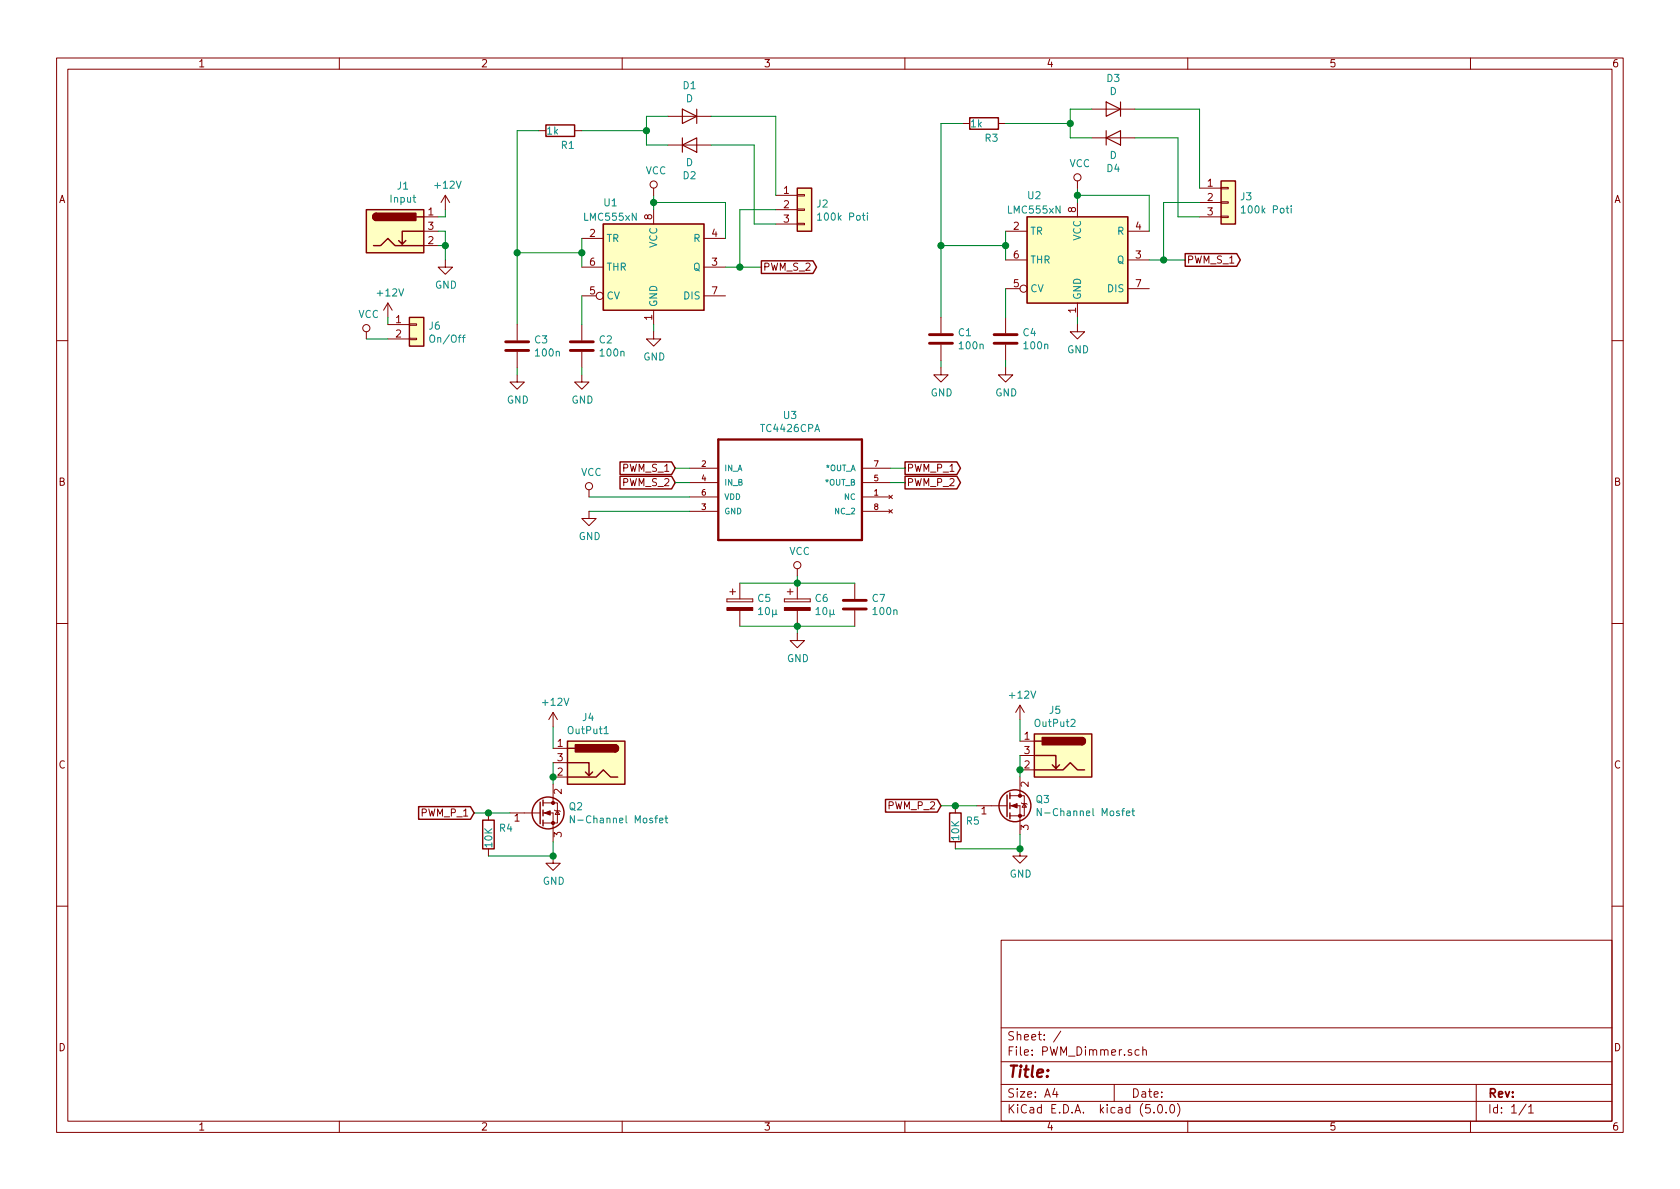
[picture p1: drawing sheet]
<svg xmlns="http://www.w3.org/2000/svg" width="297mm" height="210mm" viewBox="0 0 297 210" stroke-linecap="round" stroke-linejoin="round" font-family="sans-serif">
<g fill="none" stroke="#840000" stroke-width=".18">
<path d="M10 10.3h277v189.9h-277zM12 12.2h273v186.1h-273zM60 10.3v1.9M110 10.3v1.9M160 10.3v1.9M193 19.3h7.7M210 10.3v1.9M260 10.3v1.9M74.9 38.3h2.6M78.7 34.5l-.7 1.3M78.7 34.5v2.6M78.7 34.5l.8 1.3"/>
<path d="M95.2 23.1h1.3M101.6 23.1h1.3M115.6 33.3v1.2M115.6 37.1v2.5M118.1 25.6h7.6M118.1 20.6h7.6M137.2 34.5h3.8M137.2 37.1h3.8M137.2 39.6h3.8M141 39.5h1.2v.2h-1.2zM141 37h1.2v.2h-1.2zM141 34.4h1.2v.3h-1.2z"/>
<path d="M170.2 21.8h1.2M176.5 21.8h1.3M190.5 32v1.3M190.5 35.8v2.5M193 24.4h7.7M212.1 38.3h3.8M212.1 33.3h3.8M212.1 35.8h3.8M215.9 38.2h1.3v.3h-1.3zM215.9 35.7h1.3v.2h-1.3zM215.9 33.1h1.3v.3h-1.3zM64.8 58.7v1.2"/>
<path d="M68.6 53.6l-.8 1.3M68.6 53.6v2.5M68.6 53.6l.7 1.3M68.6 57.4h3.8M68.6 59.9h3.8M72.4 59.8h1.3v.3h-1.3zM72.4 57.3h1.3v.2h-1.3zM74.9 43.4h2.6M74.9 40.9h2.6M78.7 46v1.2h1.3l-1.3 1.3-1.2-1.3h1.2M91.4 57.4v2.8M102.9 42.2h3.8"/>
<path d="M102.9 52.3h2.5M102.9 47.2h3.8M102.9 57.4v2.8M115.6 58.7v1.2h1.2l-1.2 1.3-1.3-1.3h1.3M115.6 54.9v2.5M124.5 42.2h3.8M124.5 52.3h3.8M124.5 47.2h3.8M166.4 56.1v2.8M177.8 40.9h3.8M177.8 51h2.5M177.8 46h3.8"/>
<path d="M177.8 56.1v2.8M190.5 57.4v1.3h1.3l-1.3 1.2-1.3-1.2h1.3M190.5 53.6v2.5M199.4 40.9h3.8M199.4 51h3.8M199.4 46h3.8M10 60.2h2M91.4 66.3v1.3h1.3l-1.3 1.2-1.2-1.2h1.2M91.4 62.2v2.8M102.9 66.3v1.3h1.2l-1.2 1.2-1.3-1.2h1.3M102.9 62.2v2.8M166.4 65v1.3h1.2l-1.2 1.3-1.3-1.3h1.3"/>
<path d="M166.4 61v2.7M177.8 65v1.3h1.3l-1.3 1.3-1.3-1.3h1.3M177.8 61v2.7M285 60.2h2M104.1 90.4v1.3h1.3l-1.3 1.3-1.2-1.3h1.2M104.1 86.6v1.3M121.9 82.8h5.1M121.9 85.3h5.1M121.9 87.9h5.1M121.9 90.4h5.1M152.4 82.8h5.1M152.4 85.3h5.1"/>
<path d="M152.4 87.9h5.1M152.4 90.4h5.1M157.2 90.1l.6 .6M157.2 87.6l.6 .6M157.8 90.1l-.6 .6M157.8 87.6l-.6 .6M10 110.3h2M128.5 105.9v.5zM128.5 106.4h4.6zM128.5 105.9h4.6zM129 104.6h1M129.5 104.1v1.1"/>
<path d="M130.8 103.1v2.8M130.8 107.9v2.8M133.1 105.9v.5zM138.7 105.9v.5zM138.7 106.4h4.6zM138.7 105.9h4.6zM139.2 104.6h1M139.7 104.1v1.1M141 112v1.3h1.2l-1.2 1.2-1.3-1.2h1.3M141 100.6v1.2M141 103.1v2.8M141 107.9v2.8"/>
<path d="M143.3 105.9v.5zM151.1 103.1v2.8M151.1 107.9v2.8M285 110.3h2M97.8 132.3h2.5M97.8 137.4h2.5M97.8 134.9h2.5M97.8 126v2.5M97.8 138.7v3.3M97.8 126l-.8 1.2M97.8 126l.8 1.2M180.3 131.1h2.6"/>
<path d="M180.3 136.1h2.6M180.3 133.6h2.6M180.3 124.7v2.5M180.3 137.4v3.3M180.3 124.7l-.7 1.3M180.3 124.7l.8 1.3M86.4 143.8v1.2M86.4 150.1v1.3M90.2 143.8h5.3M96 143.8h1.8v5M96 142h1.8M97.8 142h.8v3.5h-2.6"/>
<path d="M97.8 151.4v1.2h1.3l-1.3 1.3-1.3-1.3h1.3M98 143.3l.2 .1h.7l.2 .1M98.6 143.4l.3 .6h-.7zM168.9 142.5v1.3M168.9 148.8v1.3M172.7 142.5h5.4M178.6 142.5h1.7v5.1M178.6 140.7h1.7M180.3 140.7h.8v3.6h-2.5M180.3 150.1v1.3h1.3l-1.3 1.2-1.2-1.2h1.2M180.6 142l.1 .1h.8l.1 .1M181.1 142.1l.4 .6h-.8z"/>
<path d="M10 160.2h2M177 166.3h108v32h-108zM285 160.2h2M60 198.3v1.9M110 198.3v1.9M160 198.3v1.9M177 194.8h108M177 191.8h108M177 187.8h108M177 181.8h108M186.5 192.5l-.4 1h1M186.8 193v1"/>
<path d="M187.6 182.3l-1.3 2M197 191.8v3M201.4 185.7l-.4-.1-.3 .3 .1 .6 .2 .1 .4-.1M202.1 185.7a.37 .37 0 0 1 .6 .1v.8M202.1 185.1v1.5M204 196.7v.1M204.8 195.5l.4-.2a.94 .94 0 0 1 0 1.5 .79 .79 0 0 1-.4-1.3zM206.2 196.7v.1M207 195.4l.3-.1a.94 .94 0 0 1 0 1.5 .82 .82 0 0 1-.3-1.4zM208.2 195.1a1.71 1.71 0 0 1 0 2.3M210 198.3v1.9M260 198.3v1.9"/>
<path d="M261 191.8v6.5M269.8 195.2l-1.2 2M270.3 195.8l.4-.5v1.5M270.3 196.8h.8"/>
<circle cx="115.6" cy="32.6" r=".63"/>
<circle cx="190.5" cy="31.4" r=".63"/>
<circle cx="64.8" cy="58" r=".63"/>
<circle cx="106" cy="52.3" r=".63"/>
<circle cx="181" cy="51" r=".63"/>
<circle cx="104.1" cy="86" r=".63"/>
<circle cx="141" cy="99.9" r=".63"/>
</g>
<g fill="#ffffc2" stroke="#ffffc2" stroke-width=".18">
<path d="M64.8 37.1h10.1v7.6h-10.1z"/>
<path d="M106.7 39.6h17.8v15.3h-17.8z"/>
<path d="M100.3 131.1h10.2v7.6h-10.2z"/>
<path d="M141 33.3h2.5v7.6h-2.5z"/>
<path d="M181.6 38.3h17.8v15.3h-17.8z"/>
<path d="M215.9 32h2.5v7.6h-2.5z"/>
<path d="M182.9 129.8h10.1v7.6h-10.1z"/>
<path d="M72.4 56.1h2.5v5.1h-2.5z"/>
</g>
<g fill="none" stroke="#840000" stroke-width=".25">
<path d="M64.8 37.1h10.1v7.6h-10.1zM66.5 37.7a.63 .63 0 0 0-.6 .6 .63 .63 0 0 0 .6 .7M73.7 38.3h1.2M96.5 22.1h5.1v2h-5.1zM106.7 39.6h17.8v15.3h-17.8zM141 33.3h2.5v7.6h-2.5zM171.4 20.8h5.1v2.1h-5.1zM181.6 38.3h17.8v15.3h-17.8zM215.9 32h2.5v7.6h-2.5zM66 43.4h1.3l1.3-1.2 1.2 1.2h5.1M71.8 42.5l-.7 .7M72.4 56.1h2.5v5.1h-2.5z"/>
<path d="M74.9 40.9h-3.8v2.3l-.6-.7M134.6 46.1h9.1l.7 1.1-.7 1.2h-9.1zM209.5 44.9h9.2l.6 1.1-.6 1.1h-9.2zM109.6 81.7h9.1l.7 1.1-.7 1.1h-9.1zM109.6 84.2h9.1l.7 1.1-.7 1.2h-9.1zM160 81.7h9.2l.6 1.1-.6 1.1h-9.2zM160 84.2h9.2l.6 1.1-.6 1.2h-9.2zM100.3 131.1h10.2v7.6h-10.2zM100.3 134.9h3.8v2.3l.7-.7M100.3 137.4h5.1l1.3-1.3 1.2 1.3h1.3M100.3 132.3h1.3M103.5 136.5l.6 .7"/>
<path d="M108.7 131.7a.63 .63 0 0 1 .6 .6 .63 .63 0 0 1-.6 .7M182.9 129.8h10.1v7.6h-10.1zM182.9 133.6h3.8v2.3l.6-.7M182.9 136.1h5.1l1.2-1.2 1.3 1.2h1.3M182.9 131.1h1.2M186.1 135.2l.6 .7M191.3 130.4a.63 .63 0 0 1 .6 .7 .63 .63 0 0 1-.6 .6M74 142.6h9.2l.6 1.2-.6 1.1h-9.2zM85.3 145h2.1v5.1h-2.1zM95.5 141.9v3.8M96 141.5v1M96 143.3v1"/>
<path d="M96 145v1M156.6 141.4h9.1l.7 1.1-.7 1.1h-9.1zM167.9 143.8h2v5h-2zM178.1 140.6v3.8M178.6 140.2v1M178.6 142v1M178.6 143.8v1"/>
<circle cx="96.9" cy="143.8" r="2.82"/>
<circle cx="179.5" cy="142.5" r="2.82"/>
</g>
<g fill="#840000" stroke="#840000" stroke-width=".25">
<path d="M66.1 37.9l.4-.2v1.3a.64 .64 0 0 1-.6-.4 .64 .64 0 0 1 .2-.7z"/>
<path d="M66.5 37.7h7v1.3h-7z"/>
<path d="M108.7 131.7a.63 .63 0 0 1 .6 .6 .63 .63 0 0 1-.6 .7z"/>
<path d="M101.7 131.7h7v1.3h-7z"/>
<path d="M191.3 130.4a.63 .63 0 0 1 .6 .7 .63 .63 0 0 1-.6 .6z"/>
<path d="M184.3 130.4h7v1.3h-7z"/>
</g>
<g fill="none" stroke="#008484" stroke-width=".18">
<path d="M144.6 38l.3-.3v1.2M144.6 38.9h.7M153.4 37.7v.1M153.4 38.1v.8M219.5 36.7l.3-.3v1.3M219.5 37.7h.7M228.3 36.4v.1M228.3 36.8v.9M81.7 59.7h.5M82.2 59.3l-.3 .1v1.1M106.8 129.7h.7M101.5 144.2v1.3l-.7-1.3v1.3"/>
<path d="M116.6 145.1l.6-.1v-.3h-.4l-.2 .2 .1 .6h.5M117.6 144.7h.5M117.8 144.2v1.1l.3 .2M184.1 143v1.2l-.7-1.2v1.2M199.2 143.8l.6-.1-.1-.2-.4-.1-.1 .2v.6h.5M200.1 143.4h.5M200.3 143v1.1l.3 .1"/>
</g>
<path d="M127 77.7h25.4v17.8h-25.4z" fill="none" stroke="#840000" stroke-width=".41"/>
<g fill="#840000" stroke="#840000" stroke-width=".18">
<path d="M96.3 143.8l1-.4v.7z"/>
<path d="M138.7 107.4h4.6v.5h-4.6z"/>
<path d="M128.5 107.4h4.6v.5h-4.6z"/>
<path d="M178.8 142.5l1-.4v.8z"/>
<circle cx="97.8" cy="145.5" r=".28"/>
<circle cx="97.8" cy="142" r=".28"/>
<circle cx="180.3" cy="144.3" r=".28"/>
<circle cx="180.3" cy="140.7" r=".28"/>
</g>
<g fill="none" stroke="#008400" stroke-width=".18">
<path d="M193 19.3h-3.8v5.1h3.8M200.7 19.3h11.4v14M78.7 37.1v1.2h-1.2M95.2 23.1h-3.8v34.3M102.9 23.1h11.4M115.6 34.5v2.6M115.6 35.8h12.7v6.4M118.1 20.6h-3.8v5h3.8M125.7 25.6h7.6v14h3.9M125.7 20.6h11.5v13.9M137.2 37.1h-6.4v10.1M170.2 21.8h-3.8v34.3"/>
<path d="M177.8 21.8h11.4M190.5 33.3v2.5M190.5 34.5h12.7v6.4M200.7 24.4h7.6v13.9h3.8M212.1 35.8h-6.4v10.2M64.8 59.9h3.8M68.6 56.1v1.3M77.5 40.9h1.2v5.1M77.5 43.4h1.2M91.4 44.7h11.5M102.9 42.2v5M102.9 52.3v5.1"/>
<path d="M115.6 57.4v1.3M128.3 47.2h6.3M166.4 43.4h11.4M177.8 40.9v5.1M177.8 51v5.1M190.5 56.1v1.3M203.2 46h6.3M91.4 65v1.3M102.9 65v1.3M166.4 63.7v1.3M177.8 63.7v1.3M104.1 87.9h17.8"/>
<path d="M104.1 90.4h17.8M119.4 82.8h2.5M119.4 85.3h2.5M157.5 82.8h2.5M157.5 85.3h2.5M130.8 110.7h20.3M130.8 103.1h20.3M141 101.8v1.3M141 110.7v1.3M97.8 128.5v3.8M97.8 134.9v3.8M180.3 127.2v3.9"/>
<path d="M180.3 133.6v3.8M83.8 143.8h6.4M97.8 148.8v2.6h-11.4M166.4 142.5h6.3M180.3 147.6v2.5h-11.4"/>
</g>
<path d="M164.3 59.2h4.1M175.8 59.2h4M89.4 62h4.1M89.4 60.4h4.1M100.8 62h4.1M100.8 60.4h4.1M164.3 60.7h4.1M175.8 60.7h4M149.1 107.7h4.1M149.1 106.2h4.1" fill="none" stroke="#840000" stroke-width=".51"/>
<g fill="#008400" stroke="#008400" stroke-width=".25">
<circle cx="102.9" cy="44.7" r=".51"/>
<circle cx="115.6" cy="35.8" r=".51"/>
<circle cx="130.8" cy="47.2" r=".51"/>
<circle cx="91.4" cy="44.7" r=".51"/>
<circle cx="114.3" cy="23.1" r=".51"/>
<circle cx="177.8" cy="43.4" r=".51"/>
<circle cx="190.5" cy="34.5" r=".51"/>
<circle cx="205.7" cy="46" r=".51"/>
<circle cx="166.4" cy="43.4" r=".51"/>
<circle cx="189.2" cy="21.8" r=".51"/>
<circle cx="141" cy="110.7" r=".51"/>
<circle cx="141" cy="103.1" r=".51"/>
<circle cx="86.4" cy="143.8" r=".51"/>
<circle cx="180.3" cy="150.1" r=".51"/>
<circle cx="168.9" cy="142.5" r=".51"/>
<circle cx="180.3" cy="136.1" r=".51"/>
<circle cx="97.8" cy="137.4" r=".51"/>
<circle cx="97.8" cy="151.4" r=".51"/>
<circle cx="78.7" cy="43.4" r=".51"/>
</g>
<path d="M120.6 19.3l2.6 1.3-2.6 1.2zM123.2 19.3v2.5M195.6 18l2.5 1.3-2.5 1.3zM198.1 18v2.6M120.6 25.6l2.6-1.2v2.5zM120.6 24.4v2.5M195.6 24.4l2.5-1.3v2.5zM195.6 23.1v2.5" fill="none" stroke="#840000" stroke-width=".2"/>
<text font-size="2.8" fill="#840000" x="178" y="190.5">Title:</text>
<g font-size="2.1" fill="#840000">
<text x="178" y="184">Sheet: /</text>
<text x="178" y="186.7">File: PWM_Dimmer.sch</text>
<text x="178" y="196.9">KiCad E.D.A. kicad (5.0.0)</text>
<text x="178" y="194.1">Size: A4</text>
<text x="200" y="194.1">Date:</text>
<text x="263" y="194.1">Rev:</text>
<text x="263" y="196.9">Id: 1/1</text>
</g>
<g font-size="1.8" fill="#840000">
<text x="35" y="11.9">1</text>
<text x="85" y="11.9">2</text>
<text x="135" y="11.9">3</text>
<text x="185" y="11.9">4</text>
<text x="235" y="11.9">5</text>
<text x="285" y="11.9">6</text>
<text x="10.4" y="35.9">A</text>
<text x="138.6" y="34.3">1</text>
<text x="213.5" y="33">1</text>
<text x="213.5" y="35.6">2</text>
<text x="285.4" y="35.9">A</text>
<text x="75.7" y="38.1">1</text>
<text x="75.7" y="40.6">3</text>
<text x="104.3" y="41.9">2</text>
<text x="115.3" y="38.8" transform="rotate(-90 115.3 38.8)">8</text>
<text x="125.9" y="41.9">4</text>
<text x="138.6" y="36.8">2</text>
<text x="138.6" y="39.4">3</text>
<text x="179.2" y="40.6">2</text>
<text x="190.2" y="37.6" transform="rotate(-90 190.2 37.6)">8</text>
<text x="200.8" y="40.6">4</text>
<text x="213.5" y="38.1">3</text>
<text x="75.7" y="43.2">2</text>
<text x="104.3" y="47">6</text>
<text x="125.9" y="47">3</text>
<text x="134.9" y="47.9">PWM_S_2</text>
<text x="179.2" y="45.7">6</text>
<text x="200.8" y="45.7">3</text>
<text x="209.8" y="46.6">PWM_S_1</text>
<text x="104.3" y="52.1">5</text>
<text x="125.9" y="52.1">7</text>
<text x="179.2" y="50.8">5</text>
<text x="200.8" y="50.8">7</text>
<text x="70" y="57.1">1</text>
<text x="70" y="59.7">2</text>
<text x="115.3" y="56.6" transform="rotate(-90 115.3 56.6)">1</text>
<text x="190.2" y="55.3" transform="rotate(-90 190.2 55.3)">1</text>
<text x="110.1" y="83.4">PWM_S_1</text>
<text x="160.3" y="83.4">PWM_P_1</text>
<text x="10.4" y="85.9">B</text>
<text x="110.1" y="86">PWM_S_2</text>
<text x="160.3" y="86">PWM_P_2</text>
<text x="285.4" y="85.9">B</text>
<text x="181.1" y="130.8">1</text>
<text x="10.4" y="135.9">C</text>
<text x="98.6" y="132.1">1</text>
<text x="98.6" y="137.2">2</text>
<text x="98.6" y="134.6">3</text>
<text x="181.1" y="135.9">2</text>
<text x="181.1" y="133.3">3</text>
<text x="285.4" y="135.9">C</text>
<text x="99.3" y="140.4" transform="rotate(-90 99.3 140.4)">2</text>
<text x="157.1" y="143.1">PWM_P_2</text>
<text x="181.9" y="139.2" transform="rotate(-90 181.9 139.2)">2</text>
<text x="74.6" y="144.4">PWM_P_1</text>
<text x="91" y="145.3">1</text>
<text x="99.3" y="148.1" transform="rotate(-90 99.3 148.1)">3</text>
<text x="173.5" y="144">1</text>
<text x="181.9" y="146.8" transform="rotate(-90 181.9 146.8)">3</text>
<text x="10.4" y="185.9">D</text>
<text x="285.4" y="185.9">D</text>
<text x="35" y="199.9">1</text>
<text x="85" y="199.9">2</text>
<text x="135" y="199.9">3</text>
<text x="185" y="199.9">4</text>
<text x="235" y="199.9">5</text>
<text x="285" y="199.9">6</text>
</g>
<g font-size="1.8" fill="#008484">
<text x="120.8" y="15.8">D1</text>
<text x="195.7" y="14.5">D3</text>
<text x="196.2" y="16.8">D</text>
<text x="96.7" y="23.8">1k</text>
<text x="121.3" y="18.1">D</text>
<text x="171.7" y="22.5">1k</text>
<text x="99.3" y="26.3">R1</text>
<text x="121.3" y="29.4">D</text>
<text x="174.2" y="25.1">R3</text>
<text x="189.1" y="29.6">VCC</text>
<text x="196.2" y="28.1">D</text>
<text x="69.1" y="35.8">Input</text>
<text x="70.3" y="33.5">J1</text>
<text x="77" y="33.4">+12V</text>
<text x="114.1" y="30.8">VCC</text>
<text x="120.8" y="31.7">D2</text>
<text x="181.8" y="35.2">U2</text>
<text x="195.7" y="30.4">D4</text>
<text x="219.4" y="35.4">J3</text>
<text x="103.4" y="39">LMC555xN</text>
<text x="106.8" y="36.5">U1</text>
<text x="144.4" y="36.7">J2</text>
<text x="145.1" y="39">100k Poti</text>
<text x="178.4" y="37.8">LMC555xN</text>
<text x="182.1" y="41.5">TR</text>
<text x="197.6" y="41.5">R</text>
<text x="220" y="37.7">100k Poti</text>
<text x="107.2" y="42.8">TR</text>
<text x="107.2" y="47.9">THR</text>
<text x="116.2" y="43.9" transform="rotate(-90 116.2 43.9)">VCC</text>
<text x="122.6" y="47.9">Q</text>
<text x="122.7" y="42.8">R</text>
<text x="182.1" y="46.6">THR</text>
<text x="191.1" y="42.6" transform="rotate(-90 191.1 42.6)">VCC</text>
<text x="197.5" y="46.6">Q</text>
<text x="66.9" y="52.4">+12V</text>
<text x="76.9" y="51">GND</text>
<text x="107.2" y="53">CV</text>
<text x="121" y="53">DIS</text>
<text x="182.1" y="51.7">CV</text>
<text x="191.1" y="53.1" transform="rotate(-90 191.1 53.1)">GND</text>
<text x="195.9" y="51.7">DIS</text>
<text x="63.3" y="56.2">VCC</text>
<text x="75.9" y="58.3">J6</text>
<text x="116.2" y="54.4" transform="rotate(-90 116.2 54.4)">GND</text>
<text x="169.5" y="59.5">C1</text>
<text x="180.9" y="59.5">C4</text>
<text x="76.3" y="60.6">On/Off</text>
<text x="94.6" y="60.7">C3</text>
<text x="94.8" y="63">100n</text>
<text x="106" y="60.7">C2</text>
<text x="106.2" y="63">100n</text>
<text x="113.7" y="63.7">GND</text>
<text x="169.7" y="61.8">100n</text>
<text x="181.2" y="61.8">100n</text>
<text x="188.7" y="62.5">GND</text>
<text x="89.6" y="71.4">GND</text>
<text x="101" y="71.4">GND</text>
<text x="164.5" y="70.1">GND</text>
<text x="176" y="70.1">GND</text>
<text x="134.7" y="76.4">TC4426CPA</text>
<text x="138.6" y="74.1">U3</text>
<text x="102.7" y="84.2">VCC</text>
<text x="102.3" y="95.5">GND</text>
<text x="139.5" y="98.1">VCC</text>
<text x="134" y="106.4">C5</text>
<text x="144.2" y="106.4">C6</text>
<text x="154.3" y="106.4">C7</text>
<text x="134.2" y="108.8">10µ</text>
<text x="144.4" y="108.8">10µ</text>
<text x="154.5" y="108.8">100n</text>
<text x="139.1" y="117.1">GND</text>
<text x="96.1" y="124.8">+12V</text>
<text x="178.6" y="123.5">+12V</text>
<text x="100.6" y="129.8">OutPut1</text>
<text x="103" y="127.5">J4</text>
<text x="183.1" y="128.5">OutPut2</text>
<text x="185.6" y="126.2">J5</text>
<text x="100.7" y="143.3">Q2</text>
<text x="183.2" y="142">Q3</text>
<text x="87" y="149.8" transform="rotate(-90 87 149.8)">10K</text>
<text x="88.3" y="147.1">R4</text>
<text x="101.9" y="145.6">N-Channel Mosfet</text>
<text x="169.6" y="148.5" transform="rotate(-90 169.6 148.5)">10K</text>
<text x="170.9" y="145.8">R5</text>
<text x="184.4" y="144.3">N-Channel Mosfet</text>
<text x="178.5" y="155.2">GND</text>
<text x="96" y="156.5">GND</text>
</g>
<g font-size="1.4" fill="#840000">
<text x="124.1" y="82.5">2</text>
<text x="154.6" y="82.5">7</text>
<text x="124.1" y="85.1">4</text>
<text x="124.1" y="87.6">6</text>
<text x="154.6" y="87.6">1</text>
<text x="154.6" y="85.1">5</text>
<text x="124.1" y="90.2">3</text>
<text x="154.6" y="90.2">8</text>
</g>
<g font-size="1.4" fill="#008484">
<text x="128" y="83.3">IN_A</text>
<text x="146" y="83.3">*OUT_A</text>
<text x="128" y="85.8">IN_B</text>
<text x="128" y="88.4">VDD</text>
<text x="146" y="85.8">*OUT_B</text>
<text x="149.4" y="88.4">NC</text>
<text x="128" y="90.9">GND</text>
<text x="147.8" y="90.9">NC_2</text>
</g>
</svg>
